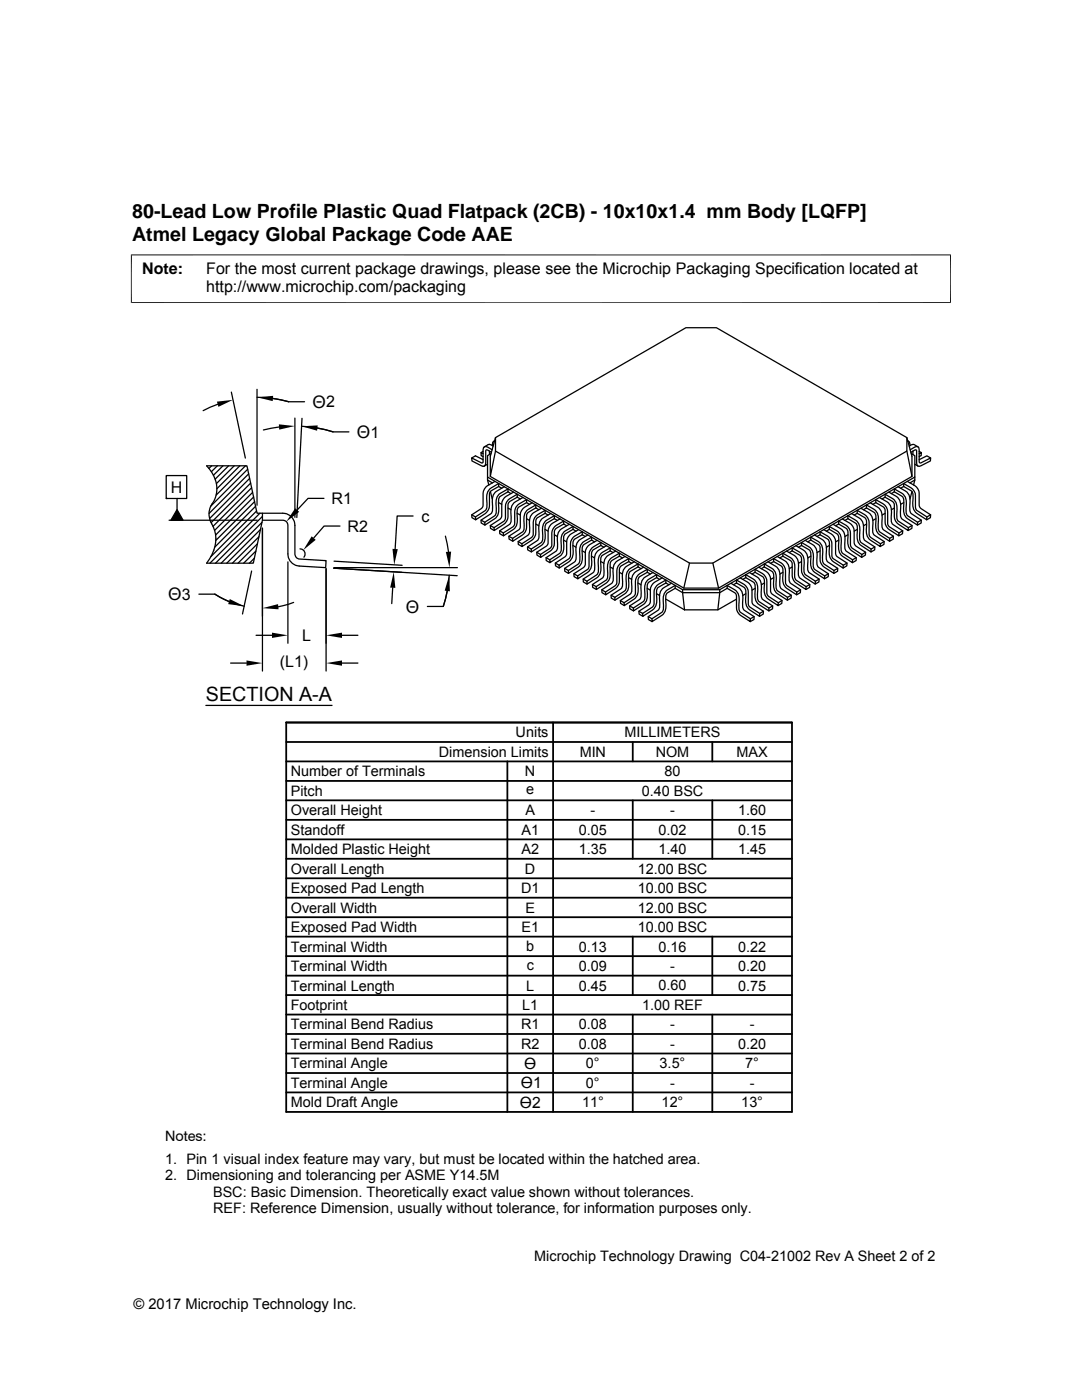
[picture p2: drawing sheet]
<svg xmlns="http://www.w3.org/2000/svg" width="216mm" height="279mm" viewBox="0 0 216 279" stroke-linecap="round" stroke-linejoin="round" font-family="sans-serif">
<g fill="none" stroke="#000" stroke-width=".25">
<path d="M46.2 78.3l2.8 13.1M51.3 79.3l3.8 .3 2.5 .6h3.2M51.3 77.7v23.1M54.5 79.5l3.1 .7M33.2 94.9h4.1v4.6h-4.1zM33.2 99.5h.1M35.3 99.5v2.2M41.2 93h8.1l2 9.4h5.1a2.43 2.43 0 0 1 2.4 2.4v5.8a1.01 1.01 0 0 0 1 1l5.3 .3-.1 1.4-5.3-.3a2.42 2.42 0 0 1-2.3-2.4v-5.8a1 1 0 0 0-1-1h-4l-1.9 8.6h-9.3a7 7 0 0 0 .8-8.4 3.9 3.9 0 0 1 .7-4.1 6 6 0 0 0-1.5-6.9zM42.2 93l-.5 .5M43.4 93l-1.2 1.1M43.4 80.7l-2.9 1.3M44.5 93l-1.9 1.8"/>
<path d="M45.6 93l-2.7 2.6M46.7 93l-3.5 3.5M47.9 93l-4.6 4.5M49 93l-5.9 5.8M49.4 93.6l-7.3 7.4M49.6 94.6l-7.9 7.9M49.8 95.5l-8 8M50 96.4l-7.9 7.9M50.2 97.3l-7.7 7.7M50.4 98.3l-7.6 7.6M50.6 99.2l-7.6 7.6M55.7 85.2l-3.1 .6"/>
<path d="M58.8 83.4v19.9M60.2 85.1a24.8 24.8 0 0 1 6.2 1.1h3.2M60.3 83.5l-1.1 19.8M63.3 85.4l3.1 .8M64.6 99.5h-3.1l-2.2 2.3M94.1 91.4l.8-.4 1.5 .7M96.4 90.5l-.4-.2v.6l.4 .2M96.4 90.1l-.4 .2M96.7 89.2l-.3 .5v2.6l-.3 .1-2-1 .1 .6 1.9 1h.5M96.7 89.2h.6l.9 .6M97.3 95.8l.2 1M97.3 95.2v.6l1 .6"/>
<path d="M97.3 92.6l-.7 .4M97.5 97.9l.5-.5 1.5-.9v.6l-1.7 1.1-.1 2.8a2.17 2.17 0 0 1-.9 1.5l-1.9 1.2v-.5l1.9-1.3a2.47 2.47 0 0 0 .3-2.1l.1-1.3zM97.7 90v.7M97.9 98.1l.4 1.5M98 90.5l-.7 .4v4.3l38.9 22.5h7.4l38.9-22.5v-4.3l-.7-.4M98.1 90.3l-.8-.5-.4 .1v2.5l-.3 .6M98.4 89a.93 .93 0 0 0-1-.3l-.7 .5M98.5 88.1l-.2 .2v.6M98.7 88l-.2 .1M98.8 96.1a2.97 2.97 0 0 0-2.4 2.3l-.1 2.8-2.2 1.5 .1 .6 .7 .4M98.9 87.3l-1.1 3.8v4l38.6 22.3h7l38.6-22.3v-4l-1-3.8M98.9 87.3l38-21.9h6.1l38 21.9v2.7l-38.8 22.4h-4.6l-38.7-22.4z"/>
<path d="M98.9 90l-1.1 5.1M99.4 98.9l.5-.5 1.5-.8v.5l-1.5 .9a2.2 2.2 0 0 0-.4 2.1 2.46 2.46 0 0 1-.8 2.4l-1.9 1.3-.1-.6 2-1.2a2.48 2.48 0 0 0 .3-2.2l.1-1.3zM99.5 97.1l.6 .3M100.6 97.1l-1.5 .9a2.35 2.35 0 0 0-.9 2.4 2.49 2.49 0 0 1-.3 2.2l-1.9 1.2v.6l.8 .4M101.4 98.1l.6 .4M101.4 99.8l1.8-1.2v.6l-1.5 .9-.3 .5v2.5a2.06 2.06 0 0 1-.9 1.5l-1.9 1.3v-.6l2.1-1.5 .2-.4v-2.8zM102.5 98.2a3.2 3.2 0 0 0-2.3 2l-.1 2.8-.1 .4-2.2 1.5 .1 .6 .7 .4M103.2 99.2l.6 .4M104.3 99.3l-1.5 .8a2.39 2.39 0 0 0-.9 2.5 2.45 2.45 0 0 1-.3 2.1l-1.9 1.2v.6l.8 .4M174.8 99.7a2.97 2.97 0 0 1 2.3 2.4l.1 2.8 2.2 1.5-.1 .5-1.9-1.2a1.95 1.95 0 0 1-.8-1.5v-2.6l-.4-.4-1.4-.9zM175.5 99.3l1.5 .8a2.39 2.39 0 0 1 .9 2.5 2.45 2.45 0 0 0 .3 2.1l1.9 1.2v.6l-.8 .4M176.6 98.6l1.5 .9a2.49 2.49 0 0 1 .9 2.5 2.26 2.26 0 0 0 .3 2.1l2 1.2-.1 .6-1.9-1.3a1.89 1.89 0 0 1-.8-1.5l-.1-2.5-.3-.5-1.5-.9z"/>
<path d="M176.6 99.2l-.6 .4M177.4 98.2l1.4 .9a2.43 2.43 0 0 1 .9 2.4 2.38 2.38 0 0 0 .4 2.1l1.9 1.3-.1 .6-.7 .4M178.5 97.6l1.4 .8a2.39 2.39 0 0 1 .9 2.4 2.45 2.45 0 0 0 .4 2.2l1.9 1.2v.6l-2-1.3a2.55 2.55 0 0 1-.8-2.4 2.16 2.16 0 0 0-.4-2.1l-1.4-.9zM178.5 98.1l-.6 .4M179.2 97.1l1.5 .9a2.39 2.39 0 0 1 .9 2.4 2.45 2.45 0 0 0 .3 2.2l1.9 1.2v.6l-.7 .4M180.3 96.5a2.95 2.95 0 0 1 2.4 2.4l.1 2.8 2.2 1.5-.1 .5-1.9-1.2a2.93 2.93 0 0 1-.8-3.1l-.1-1.1-.3-.4-1.5-.8zM180.3 97.1l-.6 .3M181 90l1 5.1M181.1 96.1a3.2 3.2 0 0 1 2.3 1.9v2.9l.1 .3 2.2 1.5v.6l-.8 .4M181.1 88l.2 .1M181.1 88l.4 .3 .1 .6M181.4 89a.93 .93 0 0 1 1-.3l.8 .5"/>
<path d="M181.6 89.8l.9-.6 .5-.1 .3 .1 .1 .5v2.4l.1 .3 2.2-1v.6l-2 1h-.5l-.3-.6v-2.5l-.4-.1-.7 .5M182 98.1l-.4 1.5M182.2 90v.7M182.5 92.6l.7 .4M182.5 95.8l-.2 1M182.5 95.2v.6l-.9 .6M183.4 90.5l.4-.2v.6l-.4 .2M183.4 90.1l.4 .2M185.7 91.4l-.7-.4-1.6 .7M33.7 103.8h17.6M35.3 101.7l1.2 2.1h-2.4zM39.7 118.6h3.2a18 18 0 0 0 5.8 2.4"/>
<path d="M42.9 118.6l2.8 1.5M50.2 114l-1.8 8.5M50.8 111.4l-1 1M50.8 100.1l-7.7 7.8M51 101l-8.1 8.2M51.1 110l-2.5 2.4M51.2 102l-9.1 9.1M51.4 108.5l-3.9 3.9M51.7 107.1l-5.3 5.3M51.9 102.4l-10 10M52 105.7l-6.7 6.7M52.3 104.3l-8.2 8.1"/>
<path d="M52.4 102.4v1.4M52.4 103.1l-9.4 9.3M52.4 105.4v28.5M57.4 112.1v16.3M59.9 109.5a1.02 1.02 0 0 1 .9 .6 1.02 1.02 0 0 1-.2 1.1M65.1 113.5v20.4M66.6 113.4l24.6 1.5M66.7 113.3h24.6M66.7 112l13.5 .8M67.8 105h-3.1l-2.1 2.4M78.4 117.3l-.2 3.2M82.4 103h-3.2l-.4 6.6"/>
<path d="M88.9 107l.6 3.1M89.2 117.9l-.7 3.1h-3.2M89.6 114.8a25.8 25.8 0 0 1-1.1 6.2M94.1 102.7l.8 .5M96 103.8l.7 .4M97.8 104.9l.8 .4M99.5 100.3l.6 .3M99.7 105.9l.7 .5M101.4 101.4l.6 .3M101.5 107l.8 .4M103.2 102.4l.6 .4M103.3 100.8l1.8-1.1v.6l-1.5 .9a2.16 2.16 0 0 0-.4 2 2.55 2.55 0 0 1-.8 2.5l-1.9 1.2-.1-.5 2.2-1.5 .2-3.2z"/>
<path d="M103.4 108.1l.7 .4M104.9 102.1l.5-.5 1.5-.8v.6l-1.5 .8-.3 .5v2.6a1.89 1.89 0 0 1-.9 1.5l-1.9 1.2v-.6l1.9-1.2a2.24 2.24 0 0 0 .3-2.1l.1-1.4zM105.1 103.5l.6 .4M105.1 100.3l.6 .3M105.3 109.2l.7 .4M106.2 100.4a2.95 2.95 0 0 0-2.4 2.3l-.1 2.8-2.2 1.5 .1 .6 .7 .4M106.9 104.6l.6 .3M106.9 101.4l.6 .3M107 103l1.8-1.1v.5l-1.8 1.2-.1 2.7a1.95 1.95 0 0 1-.8 1.5l-1.9 1.3-.1-.6 2.2-1.5 .2-3.2zM107.1 110.2l.7 .5M108 101.4l-1.4 .9a2.39 2.39 0 0 0-.9 2.4 2.45 2.45 0 0 1-.4 2.1l-1.9 1.3v.5l.8 .5M108.6 104.3l.5-.5 1.5-.9v.6l-1.5 .9a2.38 2.38 0 0 0-.3 2.1 2.41 2.41 0 0 1-.9 2.4l-1.9 1.3v-.6l1.9-1.3a2.44 2.44 0 0 0 .4-2.1v-1.3z"/>
<path d="M108.8 105.7l.6 .3M108.8 102.4l.6 .4M109 111.3l.7 .4M109.9 102.5l-1.5 .9a2.44 2.44 0 0 0-.9 2.4 2.47 2.47 0 0 1-.3 2.1l-1.9 1.3v.5l.7 .5M110.6 106.7l.6 .4M110.6 103.5l.6 .4M110.7 105.1l1.8-1.1v.6l-1.5 .8-.3 .5-.1 2.6a1.95 1.95 0 0 1-.8 1.5l-1.9 1.2-.1-.5 2.2-1.6 .2-3.1zM110.8 112.4l.7 .4M111.7 103.6a2.97 2.97 0 0 0-2.3 2.3l-.1 2.8-2.2 1.5v.6l.8 .4M112.3 106.4l.6-.5 1.4-.8v.5l-1.4 .9a2.2 2.2 0 0 0-.4 2.1 2.46 2.46 0 0 1-.8 2.4l-2 1.3v-.6l1.9-1.2a2.48 2.48 0 0 0 .4-2.2l.1-1.3zM112.5 107.8l.6 .3M112.5 104.6l.6 .3"/>
<path d="M112.7 113.4l.7 .5M113.6 104.6l-1.5 .9a2.37 2.37 0 0 0-.9 2.4 2.49 2.49 0 0 1-.3 2.1l-1.9 1.3v.6l.7 .4M114.3 108.9l.6 .3M114.3 105.6l.6 .4M114.4 107.2l1.8-1.1v.6l-1.5 .9a2.28 2.28 0 0 0-.3 2 2.61 2.61 0 0 1-.9 2.5l-1.9 1.3-.1-.6 2.2-1.5 .1-.4 .1-2.8zM114.5 114.5l.8 .4M115.4 105.7a2.97 2.97 0 0 0-2.3 2.4l-.1 2.7-2.2 1.6v.5l.8 .5M116 108.5l.6-.4 1.4-.9v.6l-1.4 .8a2.16 2.16 0 0 0-.4 2.1 2.55 2.55 0 0 1-.8 2.5l-2 1.2v-.5l1.9-1.3a2.48 2.48 0 0 0 .4-2.1l.1-1.4zM116.2 109.9l.6 .4M116.2 106.7l.6 .4M116.4 115.6l.7 .4M117.3 106.8l-1.5 .8a2.35 2.35 0 0 0-.9 2.4 2.48 2.48 0 0 1-.3 2.2l-1.9 1.2v.6l.7 .4"/>
<path d="M118 111l.6 .4M118 107.8l.6 .3M118.1 109.4l1.8-1.1v.6l-1.5 .8a2.32 2.32 0 0 0-.3 2.1 2.54 2.54 0 0 1-.9 2.5l-1.9 1.2v-.6l2.1-1.5 .2-3.2zM118.2 116.6l.8 .5M119.1 107.8a3.2 3.2 0 0 0-2.3 2v2.8l-.1 .4-2.2 1.5 .1 .6 .7 .4M119.7 110.7l.6-.5 1.5-.9v.6l-1.5 .9a2.16 2.16 0 0 0-.4 2 2.55 2.55 0 0 1-.8 2.5l-2 1.3v-.6l1.9-1.3a2.45 2.45 0 0 0 .4-2.1l.1-1.3zM119.9 112.1l.6 .3M119.9 108.9l.6 .3M120.1 117.7l.7 .5M121 108.9l-1.5 .9a2.39 2.39 0 0 0-.9 2.4 2.45 2.45 0 0 1-.3 2.1l-1.9 1.3v.5l.7 .5M121.6 111.8l.5-.5 1.5-.9v.6l-1.5 .8-.3 .5v2.6a1.89 1.89 0 0 1-.9 1.5l-1.9 1.2v-.5l1.9-1.3a2.24 2.24 0 0 0 .3-2l.1-1.4zM121.8 113.2l.5 .3"/>
<path d="M121.8 109.9l.5 .4M121.9 118.8l.8 .4M122.9 110l-1.5 .8a2.51 2.51 0 0 0-.9 2.5 2.31 2.31 0 0 1-.4 2.1l-1.9 1.2 .1 .6 .7 .4M123.6 114.2l.6 .4M123.6 111l.6 .3M123.7 112.6l1.8-1.1v.6l-1.5 .8-.4 .5v2.6a1.95 1.95 0 0 1-.8 1.5l-1.9 1.2-.1-.5 2.2-1.6 .1-3.1zM123.8 119.8l.7 .5M124.7 111.1l-1.5 .8a2.39 2.39 0 0 0-.9 2.4 2.45 2.45 0 0 1-.3 2.2l-1.9 1.2v.6l.8 .4M125.3 113.9l.5-.5 1.5-.9v.6l-1.5 .9a2.38 2.38 0 0 0-.3 2.1 2.41 2.41 0 0 1-.9 2.4l-1.9 1.3v-.6l1.9-1.2a2.44 2.44 0 0 0 .3-2.2l.1-1.3zM125.5 115.3l.5 .3M125.5 112.1l.5 .3M126.6 112.1l-1.5 .9a2.43 2.43 0 0 0-.9 2.4 2.47 2.47 0 0 1-.3 2.1l-2 1.3 .1 .6 .7 .4"/>
<path d="M127.3 116.4l.6 .3M127.3 113.1l.6 .4M127.4 114.7l1.8-1.1v.6l-1.5 .9a2.29 2.29 0 0 0-.4 2 2.52 2.52 0 0 1-.8 2.5l-1.9 1.3-.1-.6 2.2-1.5 .2-3.2zM128.4 113.2l-1.5 .8a2.83 2.83 0 0 0-.8 3.2l-.1 1-.3 .4-1.9 1.2v.6l.8 .5M129 116l.5-.5 1.5-.8v.6l-1.5 .8a2.2 2.2 0 0 0-.3 2.1 2.46 2.46 0 0 1-.9 2.5l-1.9 1.2v-.6l1.9-1.2a2.48 2.48 0 0 0 .3-2.1l.1-1.4zM129.2 117.4l.6 .4M129.2 114.2l.6 .4M130.3 114.3l-1.5 .8a2.36 2.36 0 0 0-.9 2.4 2.51 2.51 0 0 1-.3 2.2l-2 1.2 .1 .6 .7 .4M131 115.3l.6 .3M131 118.5l.6 .4M131.1 116.9l1.8-1.1v.6l-1.5 .8a2.24 2.24 0 0 0-.4 2 2.64 2.64 0 0 1-.8 2.6l-1.9 1.2-.1-.6 2.2-1.5 .1-.4 .1-2.8zM132.1 115.3a3.2 3.2 0 0 0-2.3 2v2.8l-.2 .4-2.1 1.5v.6l.8 .4"/>
<path d="M132.7 118.2l.5-.5 1.5-.9v.6l-1.5 .9a2.16 2.16 0 0 0-.3 2 2.55 2.55 0 0 1-.8 2.5l-2 1.3v-.6l1.9-1.3a2.45 2.45 0 0 0 .3-2.1l.1-1.3zM132.9 116.4l.6 .3M132.9 119.6l3.7 2.1M134 116.4l-1.5 .9a2.35 2.35 0 0 0-.9 2.4 2.49 2.49 0 0 1-.3 2.1l-2 1.3 .1 .5 .7 .5M134.7 117.4l1.5 .9h7.4l1.5-.9M136.2 117.7l.4 4M137.6 112.4l-1.2 5M142.2 112.4l1.2 5M143.6 117.7l-.4 4M145.1 116.8l1.5 .9a2.39 2.39 0 0 1 .9 2.4 2.45 2.45 0 0 0 .3 2.1l1.9 1.3v.6l-1.9-1.3a1.95 1.95 0 0 1-.8-1.5l-.1-2.7-1.8-1.2zM145.8 116.4l1.5 .9a2.39 2.39 0 0 1 .9 2.4 2.45 2.45 0 0 0 .3 2.1l2 1.3v.5l-.8 .5M147 115.8a3.2 3.2 0 0 1 2.3 1.9v3l.4 .5 1.9 1.2v.6l-2-1.2a2.96 2.96 0 0 1-.8-3.2l-.1-1-.3-.4-1.4-.8z"/>
<path d="M147 119.6l-3.8 2.1h-6.6M147 116.4l-.7 .3M147.7 115.3a3.2 3.2 0 0 1 2.3 2l.2 3.2 2.1 1.5v.6l-.7 .4M148.8 114.7l1.5 .8a2.39 2.39 0 0 1 .9 2.5 2.45 2.45 0 0 0 .3 2.1l1.9 1.2v.6l-1.9-1.2a2.55 2.55 0 0 1-.8-2.5 2.16 2.16 0 0 0-.4-2.1l-1.5-.8zM148.8 115.3l-.6 .3M148.8 118.5l-.6 .4M149.5 114.3l1.5 .8a2.4 2.4 0 0 1 .9 2.5 2.48 2.48 0 0 0 .4 2.1l1.9 1.2v.6l-.8 .4M150.7 113.6a3.2 3.2 0 0 1 2.3 2l.1 3 .3 .4 1.9 1.3v.6l-2-1.3a2.91 2.91 0 0 1-.8-3.1l-.1-1.1-.3-.3-1.4-.9zM150.7 117.4l-.6 .4M150.7 114.2l-.6 .4M151.4 113.2a3.2 3.2 0 0 1 2.3 2l.1 2.8 .1 .3 2.1 1.5v.6l-.7 .5M152.5 112.5l1.5 .9a2.35 2.35 0 0 1 .9 2.4 2.48 2.48 0 0 0 .3 2.2l1.9 1.2v.6l-1.9-1.3a2.46 2.46 0 0 1-.8-2.4 2.2 2.2 0 0 0-.4-2.1l-1.5-.9z"/>
<path d="M152.5 116.4l-.6 .3M152.5 113.1l-.6 .4M153.2 112.1l1.5 .9a2.35 2.35 0 0 1 .9 2.4 2.51 2.51 0 0 0 .4 2.1l1.9 1.3v.6l-.8 .4M154.4 111.5a2.97 2.97 0 0 1 2.3 2.4l.1 2.7 2.2 1.6v.5l-2-1.2a2.91 2.91 0 0 1-.8-3.1l-.1-1.1-.2-.4-1.5-.8zM154.4 115.3l-.6 .3M154.4 112.1l-.6 .3M155.1 111.1l1.5 .8a2.83 2.83 0 0 1 .9 3.1v1.1l.3 .4 1.9 1.2v.6l-.7 .4M156 119.8l-.7 .5M156.2 110.4l1.5 .9a2.37 2.37 0 0 1 .9 2.4 2.49 2.49 0 0 0 .3 2.1l1.9 1.3v.5l-1.9-1.2a1.89 1.89 0 0 1-.8-1.5v-2.6l-.4-.5-1.5-.8zM156.2 114.2l-.6 .4M156.2 111l-.6 .3M157 110l1.5 .8a2.45 2.45 0 0 1 .8 2.5 2.52 2.52 0 0 0 .4 2.1l1.9 1.2v.6l-.8 .4"/>
<path d="M157.9 118.8l-.8 .4M158.1 109.3l1.5 .9a2.83 2.83 0 0 1 .8 3.1l.1 1.1 .3 .3 1.9 1.3v.6l-2-1.3a1.95 1.95 0 0 1-.8-1.5v-2.5l-.3-.5-1.5-.9zM158.1 113.2l-.6 .3M158.1 109.9l-.6 .4M158.8 108.9l1.5 .9a2.83 2.83 0 0 1 .9 3.1v1.1l.3 .3 1.9 1.3v.5l-.7 .5M159.7 117.7l-.7 .5M159.9 108.3l1.5 .8a2.43 2.43 0 0 1 .9 2.5 2.47 2.47 0 0 0 .3 2.1l1.9 1.2v.6l-1.9-1.2a2.93 2.93 0 0 1-.8-3.2l-.1-1-.3-.4-1.5-.8zM159.9 112.1l-.6 .3M159.9 108.9l-.6 .3M160.7 107.8l1.5 .9a2.43 2.43 0 0 1 .8 2.4 2.39 2.39 0 0 0 .4 2.2l1.9 1.2v.6l-.8 .4M161.6 116.6l-.8 .5M161.8 107.2l1.5 .9a2.39 2.39 0 0 1 .9 2.4 2.45 2.45 0 0 0 .3 2.1l1.9 1.3v.5l-2-1.2a1.95 1.95 0 0 1-.8-1.5v-2.6l-.2-.3-1.6-1z"/>
<path d="M161.8 111l-.6 .4M161.8 107.8l-.6 .3M162.5 106.8l1.5 .8a2.39 2.39 0 0 1 .9 2.5 2.45 2.45 0 0 0 .3 2.1l2 1.2-.1 .6-.7 .4M163.4 115.6l-.7 .4M163.6 106.1a3.2 3.2 0 0 1 2.3 2l.2 3.2 2.2 1.5-.1 .6-1.9-1.3a2.95 2.95 0 0 1-.8-3.1l-.1-1.1-.3-.3-1.5-.9zM163.6 109.9l-.6 .4M163.6 106.7l-.6 .4M164.4 105.7a3.2 3.2 0 0 1 2.3 2l.1 3.1 2.2 1.6v.5l-.8 .5M165.3 114.5l-.8 .4M165.5 105.1l1.5 .8a2.39 2.39 0 0 1 .9 2.4 2.45 2.45 0 0 0 .3 2.2l1.9 1.2v.6l-2-1.3a2.55 2.55 0 0 1-.8-2.4 2.16 2.16 0 0 0-.3-2.1l-1.5-.9zM165.5 108.9l-.6 .3M165.5 105.6l-.6 .4"/>
<path d="M166.2 104.6l1.5 .9a2.37 2.37 0 0 1 .9 2.4 2.49 2.49 0 0 0 .3 2.1l2 1.3-.1 .6-.7 .4M167.2 113.4l-.8 .5M167.3 104a3.2 3.2 0 0 1 2.4 2v2.9l.4 .5 1.9 1.3-.1 .5-1.9-1.2a2.93 2.93 0 0 1-.8-3.1l-.1-1.1-.3-.4-1.5-.8zM167.3 107.8l-.6 .3M167.3 104.6l-.6 .3M168.1 103.6a3.2 3.2 0 0 1 2.3 1.9v2.9l.2 .3 2.1 1.5v.6l-.8 .4M169 112.4l-.7 .4M169.2 102.9l1.5 .9a2.35 2.35 0 0 1 .9 2.4 2.49 2.49 0 0 0 .3 2.1l1.9 1.3v.6l-1.9-1.3a2.46 2.46 0 0 1-.9-2.4 2.2 2.2 0 0 0-.3-2.1l-1.5-.9zM169.2 106.7l-.6 .4M169.2 103.5l-.6 .4M169.9 102.5l1.5 .9a2.36 2.36 0 0 1 .9 2.4 2.51 2.51 0 0 0 .3 2.1l2 1.3-.1 .5-.7 .5M170.9 111.3l-.8 .4"/>
<path d="M171 101.9a2.97 2.97 0 0 1 2.4 2.3l.1 2.8 2.2 1.5-.1 .6-1.9-1.3a2.91 2.91 0 0 1-.8-3.1l-.1-1.1-.3-.3-1.5-.9zM171 105.7l-.6 .3M171 102.4l-.6 .4M171.8 101.4l1.5 .9a2.83 2.83 0 0 1 .8 3.1l.1 1.1 .3 .3 1.9 1.3v.5l-.8 .5M172.7 110.2l-.7 .5M172.9 100.8l1.5 .8a2.43 2.43 0 0 1 .9 2.5 2.44 2.44 0 0 0 .3 2.1l1.9 1.2v.6l-1.9-1.2a2.41 2.41 0 0 1-.9-2.4 2.38 2.38 0 0 0-.3-2.2l-1.5-.8zM172.9 104.6l-.6 .3M172.9 101.4l-.6 .3M173.7 100.4l1.4 .8a2.43 2.43 0 0 1 .9 2.4 2.47 2.47 0 0 0 .3 2.2l2 1.2-.1 .6-.7 .4M174.6 109.2l-.8 .4M174.8 103.5l-.6 .4M174.8 100.3l-.6 .3"/>
<path d="M176.4 108.1l-.7 .4M176.6 102.4l-.6 .4M178.3 107l-.8 .4M178.5 101.4l-.6 .3M180.1 105.9l-.7 .5M180.3 100.3l-.6 .3M182 104.9l-.7 .4M183.8 103.8l-.7 .4M185.7 102.7l-.7 .5M46 132.3h3.2M51.1 126.8h3.2M58.6 120.2l-3.1 .9"/>
<path d="M68.2 132.3h3.2M68.2 126.8h3.2M125.6 120.9l.8 .4M127.5 122l.7 .4M129.3 123.1l.8 .4M150.5 123.1l-.8 .4M152.3 122l-.7 .4M154.2 120.9l-.8 .4M41.1 140.8h25.2"/>
</g>
<path d="M26.1 50.9h163.7M26.2 50.8v9.7M189.7 50.8v9.7M26.1 60.4h163.7" fill="none" stroke="#000" stroke-width=".2"/>
<g fill="#000">
<path d="M43.3 80.2l3.2-.4-2.9 1.4zM51.3 79.3l3.2-.3-.1 1.1zM55.6 84.7l3.2 .3-3.1 .7zM60.2 85.1l3.2-.2-.1 1.1zM35.3 101.7l1.2 2.1h-2.4zM45.8 119.5l2.9 1.5-3.2-.4zM58.9 101.4l.8 .8-2.6 1.9zM62.2 107l.8 .7-2.5 2.1zM78.6 114.1l.3 3.2h-1zM78.3 109.5l1.1 .1-.7 3.1zM89.6 114.8l.2 3.2-1.1-.1zM89 110.2l1-.1-.3 3.2z"/>
<path d="M49.2 131.8l3.2 .5-3.2 .6zM54.3 126.3l3.1 .5-3.1 .5zM52.4 121.4l3.1-.8 .1 1zM65.1 132.3l3.1-.5v1.1zM65.1 126.8l3.1-.5v1z"/>
</g>
<g fill="none" stroke="#000" stroke-width=".36">
<path d="M57.1 159.7h100.9M57.1 155.9h100.9M57.1 152h100.9M57.1 148.1h100.9M57.1 144.2h100.9v77.7h-100.9zM101.2 152v69.9M110.4 144.2v77.7M126.3 148.1v3.9M126.3 159.7v11.7M142.1 148.1v3.9M142.1 159.7v11.7M57.1 163.6h100.9"/>
<path d="M57.1 175.3h100.9M57.1 171.4h100.9M57.1 167.5h100.9M57.1 179.2h100.9M57.1 190.8h100.9M57.1 183h100.9M57.1 198.6h100.9M57.1 186.9h100.9M57.1 194.7h100.9M126.3 186.9v11.7M142.1 186.9v11.7M57.1 202.5h100.9"/>
<path d="M57.1 214.1h100.9M57.1 218h100.9M57.1 210.2h100.9M57.1 206.4h100.9M126.3 202.5v19.4M142.1 202.5v19.4"/>
</g>
<g font-size="3.9">
<text x="26.4" y="43.5">80-Lead Low Profile Plastic Quad Flatpack (2CB) - 10x10x1.4 mm Body [LQFP]</text>
<text x="26.4" y="48">Atmel Legacy Global Package Code AAE</text>
<text x="41.1" y="140">SECTION A-A</text>
</g>
<g font-size="3.5">
<text x="62.4" y="81.4">Θ2</text>
<text x="71.2" y="87.4">Θ1</text>
<text x="33.6" y="119.8">Θ3</text>
<text x="81" y="122.3">Θ</text>
</g>
<g font-size="3.2">
<text x="28.4" y="54.6">Note:</text>
<text x="41.1" y="58.3">http://www.microchip.com/packaging</text>
<text x="41.1" y="54.6">For the most current package drawings, please see the Microchip Packaging Specification located at</text>
<text x="34.1" y="98.3">H</text>
<text x="66.2" y="100.6">R1</text>
<text x="69.4" y="106.1">R2</text>
<text x="84.1" y="104.1">c</text>
<text x="60.3" y="127.9">L</text>
<text x="55.8" y="133.1">(L1)</text>
</g>
<g font-size="3.1">
<text x="104.6" y="213.3">ϴ</text>
<text x="103.7" y="221.1">ϴ2</text>
<text x="103.9" y="217.2">ϴ1</text>
</g>
<g font-size="2.9">
<text x="102.9" y="147.2">Units</text>
<text x="124.6" y="147.2">MILLIMETERS</text>
<text x="58" y="154.9">Number of Terminals</text>
<text x="87.6" y="151">Dimension Limits</text>
<text x="104.8" y="154.9">N</text>
<text x="115.7" y="151">MIN</text>
<text x="130.8" y="151">NOM</text>
<text x="132.6" y="154.9">80</text>
<text x="147" y="151">MAX</text>
<text x="58" y="158.8">Pitch</text>
<text x="105" y="158.5">e</text>
<text x="128" y="158.8">0.40 BSC</text>
<text x="58" y="162.7">Overall Height</text>
<text x="58" y="166.6">Standoff</text>
<text x="104.1" y="166.6">A1</text>
<text x="104.8" y="162.7">A</text>
<text x="115.5" y="166.6">0.05</text>
<text x="117.8" y="162.7">-</text>
<text x="131.4" y="166.6">0.02</text>
<text x="133.7" y="162.7">-</text>
<text x="147.3" y="162.7">1.60</text>
<text x="147.3" y="166.6">0.15</text>
<text x="58" y="170.5">Molded Plastic Height</text>
<text x="104.1" y="170.5">A2</text>
<text x="115.5" y="170.5">1.35</text>
<text x="131.4" y="170.5">1.40</text>
<text x="147.3" y="170.5">1.45</text>
<text x="58" y="174.4">Overall Length</text>
<text x="58" y="178.2">Exposed Pad Length</text>
<text x="104" y="178.2">D1</text>
<text x="104.8" y="174.4">D</text>
<text x="127.3" y="174.4">12.00 BSC</text>
<text x="127.3" y="178.2">10.00 BSC</text>
<text x="58" y="182.1">Overall Width</text>
<text x="104.8" y="182.1">E</text>
<text x="127.3" y="182.1">12.00 BSC</text>
<text x="58" y="189.9">Terminal Width</text>
<text x="58" y="186">Exposed Pad Width</text>
<text x="104" y="186">E1</text>
<text x="105" y="189.9">b</text>
<text x="115.5" y="189.9">0.13</text>
<text x="127.3" y="186">10.00 BSC</text>
<text x="131.4" y="189.9">0.16</text>
<text x="147.3" y="189.9">0.22</text>
<text x="58" y="197.7">Terminal Length</text>
<text x="58" y="193.8">Terminal Width</text>
<text x="105" y="197.7">L</text>
<text x="105.1" y="193.5">c</text>
<text x="115.5" y="193.8">0.09</text>
<text x="115.5" y="197.7">0.45</text>
<text x="131.4" y="197.7">0.60</text>
<text x="133.7" y="193.8">-</text>
<text x="147.3" y="193.8">0.20</text>
<text x="147.3" y="197.7">0.75</text>
<text x="58" y="201.6">Footprint</text>
<text x="104.2" y="201.6">L1</text>
<text x="128.1" y="201.6">1.00 REF</text>
<text x="58" y="205.4">Terminal Bend Radius</text>
<text x="58" y="209.3">Terminal Bend Radius</text>
<text x="104" y="205.4">R1</text>
<text x="104" y="209.3">R2</text>
<text x="115.5" y="205.4">0.08</text>
<text x="115.5" y="209.3">0.08</text>
<text x="133.7" y="205.4">-</text>
<text x="133.7" y="209.3">-</text>
<text x="147.3" y="209.3">0.20</text>
<text x="149.6" y="205.4">-</text>
<text x="58" y="213.2">Terminal Angle</text>
<text x="116.9" y="213.2">0°</text>
<text x="131.6" y="213.2">3.5°</text>
<text x="148.7" y="213.2">7°</text>
<text x="58" y="217.1">Terminal Angle</text>
<text x="58" y="221">Mold Draft Angle</text>
<text x="116.1" y="221">11°</text>
<text x="116.9" y="217.1">0°</text>
<text x="132" y="221">12°</text>
<text x="133.7" y="217.1">-</text>
<text x="147.9" y="221">13°</text>
<text x="149.6" y="217.1">-</text>
<text x="32.9" y="227.6">Notes:</text>
<text x="32.9" y="232.2">1. Pin 1 visual index feature may vary, but must be located within the hatched area.</text>
<text x="32.9" y="235.5">2. Dimensioning and tolerancing per ASME Y14.5M</text>
<text x="42.5" y="238.8">BSC: Basic Dimension. Theoretically exact value shown without tolerances.</text>
<text x="42.5" y="242.2">REF: Reference Dimension, usually without tolerance, for information purposes only.</text>
<text x="106.6" y="251.7">Microchip Technology Drawing C04-21002 Rev A Sheet 2 of 2</text>
<text x="26.6" y="261.3">© 2017 Microchip Technology Inc.</text>
</g>
</svg>
